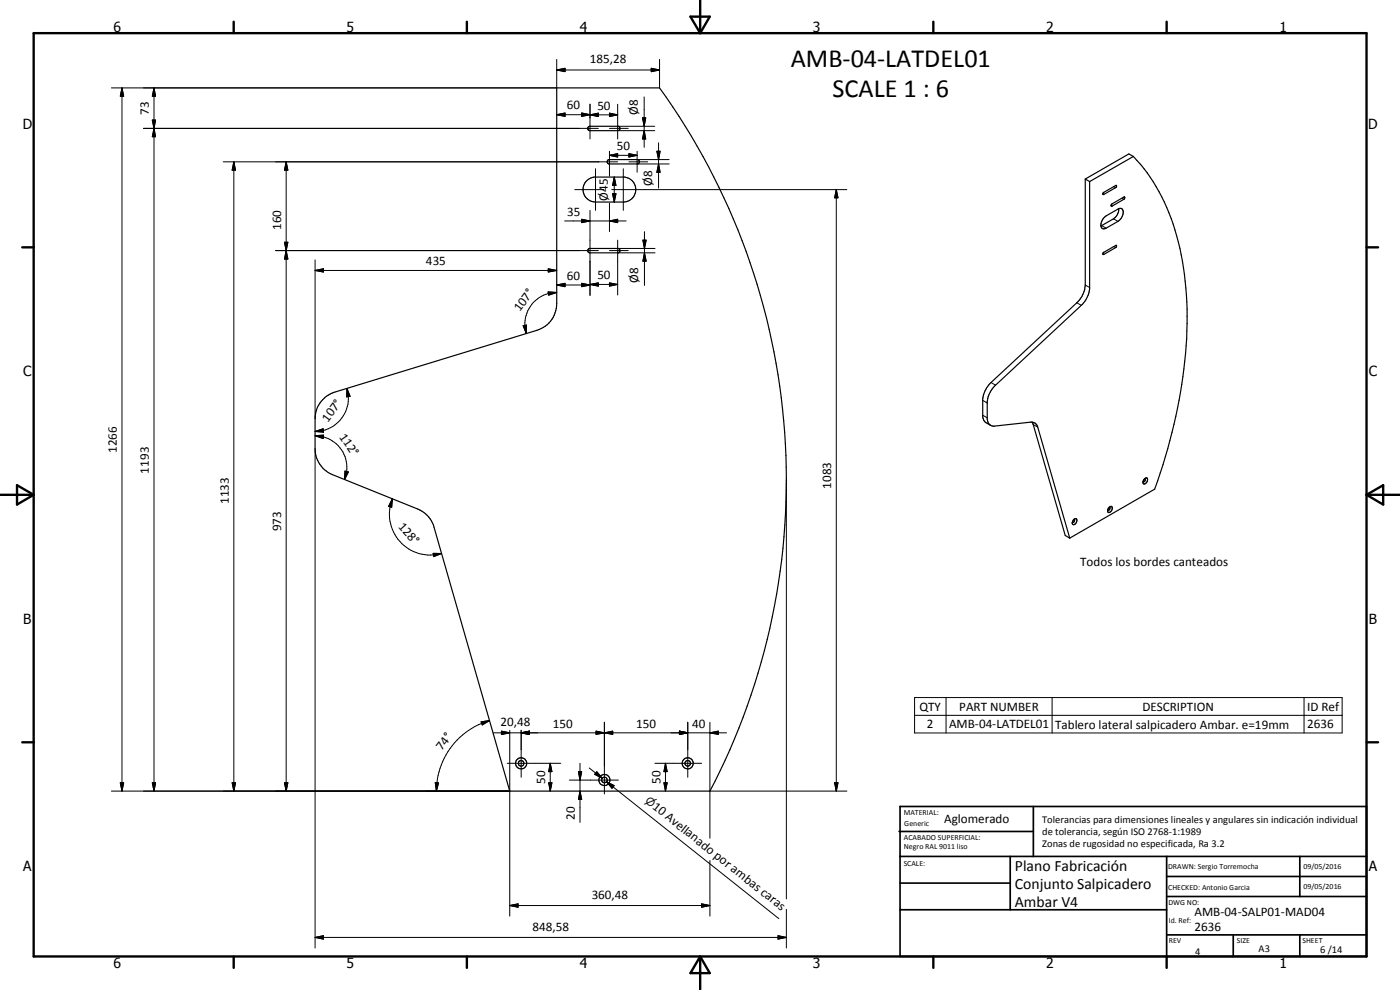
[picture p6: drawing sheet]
<svg xmlns="http://www.w3.org/2000/svg" width="420mm" height="297mm" viewBox="0 0 420 297" stroke-linecap="round" stroke-linejoin="round" font-family="sans-serif">
<g fill="none" stroke="#000" stroke-width=".35">
<path d="M167.1 26.4h30.8a201 201 0 0 1 15.2 211h-60.1l-22.8-79.2a8.2 8.2 0 0 0-4.8-5.5l-25.6-10.3a8.5 8.5 0 0 1-5.2-7.7v-9.1a8.3 8.3 0 0 1 5.9-8l60.7-18.5a8.3 8.3 0 0 0 5.9-8zM176.6 38.1l.3-.2h8.7a.67 .67 0 0 1 .4 .7 .67 .67 0 0 1-.6 .6h-8.3a.65 .65 0 0 1-.7-.4 .65 .65 0 0 1 .2-.7zM175.8 54.5l1.1-.9 1.4-.5h9.2a3.8 3.8 0 0 1 3.3 4 3.8 3.8 0 0 1-3.7 3.5h-8.4a3.7 3.7 0 0 1-3.4-2.1 3.7 3.7 0 0 1 .5-4zM182.4 48.1l.3-.2h8.7a.69 .69 0 0 1 .5 .6 .69 .69 0 0 1-.5 .7h-8.7l-.4-.4zM325.7 53.7v31.8a8.2 8.2 0 0 1-2.5 5.3l-25.8 24a8.5 8.5 0 0 0-2.5 4.9v5.3l.3 1a3.5 3.5 0 0 0 2.1 1.6M325.7 53.7l1.3 .8M327 54.5v32.2a8.2 8.2 0 0 1-2.5 4.9l-25.7 24a7.9 7.9 0 0 0-2.5 4.8v5.4a1.93 1.93 0 0 0 2.2 2l10.8-1.1a1.92 1.92 0 0 1 2.1 1.4l9.6 33.4M331.1 57.9l3.8-2.3a.37 .37 0 0 1 .2 .4 .37 .37 0 0 1-.3 .3l-3.6 2.1zM340.1 46.9a57.7 57.7 0 0 1 14.4 29.5 120.7 120.7 0 0 1-2.2 50.9 176.7 176.7 0 0 1-5.8 19.5l-25.5 14.7M340.1 46.9l-13.1 7.6M340.1 46.9l-1.3-.7-13.1 7.5M176.6 74.8l.3-.3h8.7a.69 .69 0 0 1 .5 .7 .69 .69 0 0 1-.5 .7h-8.7l-.5-.4z"/>
<path d="M331.2 75.7l3.7-2.1a.37 .37 0 0 1 .2 .4 .37 .37 0 0 1-.3 .3l-3.7 2.1zM333.6 61.3l3.7-2.2 .3 .1-.2 .5-3.7 2.1-.3-.1zM335.7 62.6a3.4 3.4 0 0 1-1.5 3.1l-3.8 2.1M335.7 62.6l.3-.1a1.23 1.23 0 0 1 1.2 .8 1.23 1.23 0 0 1-.3 1.3l-.4 .9-1 .9-3.5 2.1a.93 .93 0 0 1-1 .1 .93 .93 0 0 1-.6-.8M335.7 62.6l-3.7 2.2a3.6 3.6 0 0 0-1.6 3M309.7 126.7l10 34 1.3 .8M322.2 155.9a.51 .51 0 0 1 .6-.3 .51 .51 0 0 1 .4 .5 .88 .88 0 0 1-.3 1 .88 .88 0 0 1-1.1 0zM322.3 155.9l.2 .1v.3l-.3 .4h-.4M332.7 152.4l.7-.5a.94 .94 0 0 1 .3 1.3 .94 .94 0 0 1-1.2 .4zM332.9 152.2a.49 .49 0 0 1 .1 .6 .49 .49 0 0 1-.6 .2M343.3 143.8l.6-.4a.83 .83 0 0 1 .6 .7 .83 .83 0 0 1-.6 .8l-.4 .3-.5-.3zM343.5 143.6l.2 .1v.4l-.3 .4-.3-.1"/>
<circle cx="156.4" cy="229" r=".85"/>
<circle cx="156.4" cy="229" r="1.68"/>
<circle cx="181.4" cy="234" r="1.68"/>
<circle cx="181.4" cy="234" r=".84"/>
<circle cx="206.4" cy="229" r=".84"/>
<circle cx="206.4" cy="229" r="1.65"/>
</g>
<g fill="none" stroke="#000" stroke-width=".3">
<path d="M167.1 17.8v8.6h-133.7M197.9 17.8v8.6M36.6 26.4l.5 2.5h-1zM36.6 26.4v211M43 38.5h136.6M45.7 36h1l-.5 2.5zM46.2 38.5l.5 2.5h-1zM46.2 26.4l.5 2.5h-1zM46.2 26.4v211M167.1 21l2.5-.5v1zM167.1 34.4l2.5-.5v1zM167.1 21h30.8"/>
<path d="M167.1 34.4l18.3 .1M174.6 33.9l2.5 .5-2.5 .5zM174.6 33.9v1l5-.9v1zM177.1 34.5l2.5-.5v1zM177.1 31.2v10.5M182.9 34l2.5 .5-2.5 .5zM182.9 38.5h5.6M185.4 31.3v10.4M185.5 37.9h11M185.5 39.2h11M192.8 35.3h1l-.5 2.6zM193.3 39.2l.5 2.5h-1z"/>
<path d="M193.3 29.1v15.1M195.4 20.5l2.5 .5-2.5 .5zM67 48.6h118.4M70.2 48.6l.5 2.5h-1zM70.2 48.6v188.8M85.9 48.6l.5 2.5h-1zM85.9 48.6v188.8M172.5 56.9h8.7M178.7 50.6v12.5M182.9 46.6l2.5-.5v1zM182.9 45.4v7.4M182.9 46.6h8.3"/>
<path d="M183.6 56.9h70.6M183.8 58.1h1.1l-.5 2.5zM184.4 53.1l.5 2.5h-1.1zM184.4 53.1v7.5M187.1 50.6v12.5M188.8 46.1l2.4 .5-2.4 .5zM188.8 48.6h5.6M191.2 45.4v6.3M191.3 47.9h9.5M191.3 49.2h9.5M197.1 45.4h1l-.5 2.5zM197.6 49.2l.5 2.5h-1z"/>
<path d="M197.6 42.8v13.6M251 56.9l.5 2.5h-1zM251 56.9v180.5M331 58.2l.3 .1M334.2 56l.6 .3M336.7 59.5l.6 .3M82.7 75.2h96.9M85.4 72.7h1l-.5 2.5zM85.4 72.7l1 5h-1l1-5zM85.9 75.2l.5 2.5h-1zM94.6 78v47.6M169.4 66.3h18.5"/>
<path d="M174.6 65.8l2.5 .5-2.5 .5zM177.1 63.1v25.6M182.9 66.3l2.5-.5v1zM182.9 61v8.5M182.9 75.2h5.6M185.4 72.1v16.4M185.5 74.5h11.1M185.5 75.9h11.1M192.9 72.1h1l-.5 2.4zM193.4 75.9l.5 2.5h-1zM193.4 69.5v16.1M330.6 67.7l1.4 .8"/>
<path d="M331 76.2l.3 .1M333.4 61.7l.3 .1M334.2 65.7l1.3 .7M334.2 74l.6 .3M94.6 81.2l2.5-.6v1zM94.6 81.2h72.5M157 97.7l1-.2-.1 2.6zM164.5 87.6l2.6 .2-2.4 .8zM164.5 80.6l2.6 .6-2.6 .4zM167.1 85.5l2.5-.5v1zM167.1 85.5h10M167.1 87.8a9.5 9.5 0 0 0-9.2 12.3"/>
<path d="M174.6 85l2.5 .5-2.5 .5zM177.1 85.3l2.5-.4v1zM177.1 85.3h8.3M182.9 84.9l2.5 .4-2.5 .6zM323.2 90.8l1.3 .8M325.7 85.5l1.3 .8M104.1 116.5l1 2.4-1.1 .2zM104.1 116.5a10 10 0 0 1-9.5 13M297.4 114.8l1.4 .8M94.6 130.7l2.5-.1-.1 1zM94.6 129.5l2.4-.8 .1 1zM94.6 134.7v149.7"/>
<path d="M94.6 130.7a9.5 9.5 0 0 1 9.1 7l.3 1.5a10.1 10.1 0 0 1-.6 4.7M294.9 124.6l1.4 .7M294.9 120.1l1.4 .8M310.1 127.4l1.3 .7M103.5 141.4l1.1 .2-1.2 2.3zM117.8 149.6l-.3 2.6-.9-.3zM117.8 149.6a12.1 12.1 0 0 0 .7 10.8 12.2 12.2 0 0 0 14 5.7M236 144.1v125.6M130 166l2.5 .1-2.3 .9zM144.4 216.6l2.5-.4-2.2 1.3zM146.9 216.2a22.1 22.1 0 0 0-15.9 21.2M148 219.9h70"/>
<path d="M150.5 219.4l2.5 .5-2.5 .5zM153 219.1v9.8M156.4 219.9l2.5-.5v1zM156.4 219.9l2.5-.5v.9zM156.4 219.1v14.1M178.9 219.4l2.5 .5-2.5 .4zM181.4 219.9l2.5-.5v.9zM181.4 216.7v21.5M203.9 219.4l2.5 .5-2.5 .4zM206.4 216.7v16.5M213.1 219.9l2.4-.5v.9zM213.1 216.7v34.8"/>
<path d="M274.5 209.3h128.3v10.6h-128.3zM274.5 214.6h128.3M283.9 209.3v10.6M315.8 209.3v10.6M391.4 209.3v10.6M33.4 237.4h119.6M36.1 234.9h1l-.5 2.5zM45.7 234.9h1l-.5 2.5zM69.7 234.9h1l-.5 2.5zM85.4 234.9h1l-.5 2.5zM130.6 234.8l1 .1-.6 2.5zM152.2 229h16.1"/>
<path d="M153 229.2v45.7M164.7 234.9h.9l-.5 2.5zM165.1 229l.5 2.5h-.9zM165.1 229v8.4M170.9 234.1h14.7M173.6 231.5h1l-.5 2.6zM174.1 237.4l.5 2.5h-1zM174.1 229v17.8M176.8 230.4l4 3.1M179.1 231.6l1.7 1.9-2.3-1.2zM182.1 234.6l2.2 1.1-.6 .8zM182.1 234.6l1.9 1.5"/>
<path d="M182.1 234.6l51.7 41M196.5 229h14.1M199.3 234.9h.9l-.5 2.5zM199.7 229l.5 2.5h-.9zM199.7 229v8.4M213.1 237.4h41.1M250.5 234.9h1l-.5 2.5zM213.1 258.2v16.7M153 271.7l2.5-.5v1zM153 271.7h60.1M210.6 271.2l2.5 .5-2.5 .5zM236 272.8v11.6"/>
<path d="M94.6 281.3l2.5-.5v1zM94.6 281.3h141.4M233.5 280.8l2.5 .5-2.5 .5z"/>
</g>
<g fill="none" stroke="#000" stroke-width=".71">
<path d="M10.1 9.9h400v277.1h-400zM70.1 6.5v3.4M140.1 6.5v3.4M207.2 5h5.8l-2.9 4.9zM210.1 0v9.9M280.1 6.5v3.4M350.1 6.5v3.4M6.7 74.2h3.4M410.1 74.2h3.5M.1 148.5h10M5.1 145.6l5 2.9-5 2.9zM410.1 148.5h10"/>
<path d="M410.1 148.5l5-2.9v5.8zM6.7 222.7h3.4M410.1 222.7h3.5M70.1 287v3.4M140.1 287v3.4M210.1 287v10M210.1 287l2.9 5h-5.8zM280.1 287v3.4M350.1 287v3.4"/>
</g>
<g fill="none" stroke="#000" stroke-width=".51">
<path d="M269.8 249.5h40.3M270.1 242h140v45h-140zM270.1 257h140M303.2 257v16M310.1 242v15M350.1 257v30M390.1 257v12M270.1 265h33.1M270.1 273h80M350.1 269h60M350.1 263h60M350.1 280.5h60"/>
<path d="M370.1 280.5v6.5M390.1 280.5v6.5"/>
</g>
<g fill="#000">
<path d="M36.6 26.4l.5 2.5h-1zM45.7 36h1l-.5 2.5zM46.2 26.4l.5 2.5h-1zM167.1 21l2.5-.5v1zM167.1 34.4l2.5-.5v1zM174.6 33.9l2.5 .5-2.5 .5zM177.1 34.5l2.5-.5v1zM182.9 34l2.5 .5-2.5 .5zM192.8 35.3h1l-.5 2.6zM195.4 20.5l2.5 .5-2.5 .5zM46.2 38.5l.5 2.5h-1zM70.2 48.6l.5 2.5h-1z"/>
<path d="M85.9 48.6l.5 2.5h-1zM183.8 58.1h1.1l-.5 2.5zM184.4 53.1l.5 2.5h-1.1zM182.9 46.6l2.5-.5v1zM188.8 46.1l2.4 .5-2.4 .5zM193.3 39.2l.5 2.5h-1zM197.1 45.4h1l-.5 2.5zM197.6 49.2l.5 2.5h-1zM251 56.9l.5 2.5h-1zM85.4 72.7h1l-.5 2.5zM85.9 75.2l.5 2.5h-1zM174.6 65.8l2.5 .5-2.5 .5z"/>
<path d="M182.9 66.3l2.5-.5v1zM192.9 72.1h1l-.5 2.4zM193.4 75.9l.5 2.5h-1zM94.6 81.2l2.5-.6v1zM157 97.7l1-.2-.1 2.6zM164.5 80.6l2.6 .6-2.6 .4zM164.5 87.6l2.6 .2-2.4 .8zM167.1 85.5l2.5-.5v1zM174.6 85l2.5 .5-2.5 .5zM177.1 85.3l2.5-.4v1zM182.9 84.9l2.5 .4-2.5 .6zM104.1 116.5l1 2.4-1.1 .2z"/>
<path d="M94.6 129.5l2.4-.8 .1 1zM94.6 130.7l2.5-.1-.1 1zM103.5 141.4l1.1 .2-1.2 2.3zM117.8 149.6l-.3 2.6-.9-.3zM130 166l2.5 .1-2.3 .9zM144.4 216.6l2.5-.4-2.2 1.3zM156.4 219.9l2.5-.5v1zM156.4 219.9l2.5-.5v.9zM181.4 219.9l2.5-.5v.9zM213.1 219.9l2.4-.5v.9zM36.1 234.9h1l-.5 2.5zM45.7 234.9h1l-.5 2.5z"/>
<path d="M69.7 234.9h1l-.5 2.5zM85.4 234.9h1l-.5 2.5zM130.6 234.8l1 .1-.6 2.5zM150.5 219.4l2.5 .5-2.5 .5zM164.7 234.9h.9l-.5 2.5zM165.1 229l.5 2.5h-.9zM173.6 231.5h1l-.5 2.6zM174.1 237.4l.5 2.5h-1zM179.1 231.6l1.7 1.9-2.3-1.2zM178.9 219.4l2.5 .5-2.5 .4zM182.1 234.6l2.2 1.1-.6 .8zM199.3 234.9h.9l-.5 2.5z"/>
<path d="M199.7 229l.5 2.5h-.9zM203.9 219.4l2.5 .5-2.5 .4zM250.5 234.9h1l-.5 2.5zM153 271.7l2.5-.5v1zM210.6 271.2l2.5 .5-2.5 .5zM94.6 281.3l2.5-.5v1zM233.5 280.8l2.5 .5-2.5 .5z"/>
</g>
<g font-size="7.9">
<text x="237.3" y="20.2">AMB-04-LATDEL01</text>
<text x="249.9" y="29.2">SCALE 1 : 6</text>
</g>
<g font-size="4.7">
<text x="304.6" y="261.2">Plano Fabricación</text>
<text x="304.6" y="266.6">Conjunto Salpicadero</text>
<text x="304.6" y="272">Ambar V4</text>
</g>
<g font-size="4.2">
<text x="34" y="9.6">6</text>
<text x="104" y="9.6">5</text>
<text x="174" y="9.6">4</text>
<text x="244" y="9.6">3</text>
<text x="314" y="9.6">2</text>
<text x="384" y="9.6">1</text>
<text x="6.8" y="38.7">D</text>
<text x="410.6" y="38.7">D</text>
<text x="7" y="112.9">C</text>
<text x="410.8" y="112.9">C</text>
<text x="7" y="187.1">B</text>
<text x="410.8" y="187.1">B</text>
<text x="7" y="261.4">A</text>
<text x="410.8" y="261.4">A</text>
<text x="34" y="290.4">6</text>
<text x="104" y="290.4">5</text>
<text x="174" y="290.4">4</text>
<text x="244" y="290.4">3</text>
<text x="314" y="290.4">2</text>
<text x="384" y="290.4">1</text>
</g>
<g font-size="3.9">
<text x="177" y="19">185,28</text>
<text x="44.7" y="34.4" transform="rotate(-90 44.7 34.4)">73</text>
<text x="170.1" y="32.9">60</text>
<text x="179.3" y="32.9">50</text>
<text x="191.4" y="34.5" transform="rotate(-90 191.4 34.5)">Ø8</text>
<text x="185.1" y="45.1">50</text>
<text x="195.7" y="55.7" transform="rotate(-90 195.7 55.7)">Ø8</text>
<text x="170.3" y="64.7">35</text>
<text x="182.4" y="60.2" transform="rotate(-90 182.4 60.2)">Ø45</text>
<text x="84.4" y="69" transform="rotate(-90 84.4 69)">160</text>
<text x="127.8" y="79.6">435</text>
<text x="170.1" y="84">60</text>
<text x="179.3" y="83.8">50</text>
<text x="191.5" y="84.9" transform="rotate(-90 191.5 84.9)">Ø8</text>
<text x="156" y="93.6" transform="rotate(-53 156 93.6)">107°</text>
<text x="98.4" y="126.9" transform="rotate(-53 98.4 126.9)">107°</text>
<text x="101.7" y="131.1" transform="rotate(56 101.7 131.1)">112°</text>
<text x="35" y="135.9" transform="rotate(-90 35 135.9)">1266</text>
<text x="44.7" y="142.1" transform="rotate(-90 44.7 142.1)">1193</text>
<text x="249.4" y="146.6" transform="rotate(-90 249.4 146.6)">1083</text>
<text x="68.7" y="151.2" transform="rotate(-90 68.7 151.2)">1133</text>
<text x="84.4" y="159.4" transform="rotate(-90 84.4 159.4)">973</text>
<text x="119.4" y="158.2" transform="rotate(48 119.4 158.2)">128°</text>
<text x="324.2" y="169.9">Todos los bordes canteados</text>
<text x="276" y="213.2">QTY</text>
<text x="287.9" y="213.2">PART NUMBER</text>
<text x="342.8" y="213.2">DESCRIPTION</text>
<text x="392.3" y="213.3">ID Ref</text>
<text x="150.2" y="217.8">20,48</text>
<text x="165.9" y="218.3">150</text>
<text x="191" y="218.3">150</text>
<text x="207.8" y="218.3">40</text>
<text x="278.2" y="218.6">2</text>
<text x="284.8" y="218.6">AMB-04-LATDEL01</text>
<text x="316.6" y="218.6">Tablero lateral salpicadero Ambar. e=19mm</text>
<text x="392.3" y="218.6">2636</text>
<text x="132.6" y="225.3" transform="rotate(-53 132.6 225.3)">74°</text>
<text x="163.6" y="235.2" transform="rotate(-90 163.6 235.2)">50</text>
<text x="198.2" y="235.2" transform="rotate(-90 198.2 235.2)">50</text>
<text x="172.5" y="246" transform="rotate(-90 172.5 246)">20</text>
<text x="195.6" y="242.5" transform="rotate(38 195.6 242.5)">10 Avellanado por ambas caras</text>
<text x="283.3" y="246.9">Aglomerado</text>
<text x="177.6" y="269.6">360,48</text>
<text x="358.5" y="275">AMB-04-SALP01-MAD04</text>
<text x="159.8" y="279.2">848,58</text>
<text x="358.5" y="279.4">2636</text>
</g>
<text font-size="3.3" x="193.4" y="240.7" transform="rotate(38 193.4 240.7)">n</text>
<g font-size="3.1">
<text x="312.7" y="246.8">Tolerancias para dimensiones lineales y angulares sin indicación individual</text>
<text x="312.7" y="250.4">de tolerancia, según ISO 2768-1:1989</text>
<text x="312.7" y="254">Zonas de rugosidad no especificada, Ra 3.2</text>
<text x="358.7" y="286.4">4</text>
<text x="377.7" y="285.6">A3</text>
<text x="396.2" y="285.9">6 /14</text>
</g>
<g font-size="2.4">
<text x="271.2" y="244.4">MATERIAL:</text>
<text x="271.3" y="252">ACABADO SUPERFICIAL:</text>
<text x="271.4" y="247.9">Generic</text>
<text x="271.3" y="254.6">Negro RAL 9011 liso</text>
<text x="271.2" y="259.7">SCALE:</text>
<text x="350.6" y="260.8">DRAWN: Sergio Torremocha</text>
<text x="391.2" y="260.6">09/05/2016</text>
<text x="350.6" y="267">CHECKED: Antonio Garcia</text>
<text x="391.2" y="266.7">09/05/2016</text>
<text x="350.6" y="271.4">DWG NO:</text>
<text x="350.8" y="276.9">Id. Ref:</text>
<text x="350.8" y="282.8">REV</text>
<text x="371.2" y="282.9">SIZE</text>
<text x="390.9" y="282.9">SHEET</text>
</g>
</svg>
